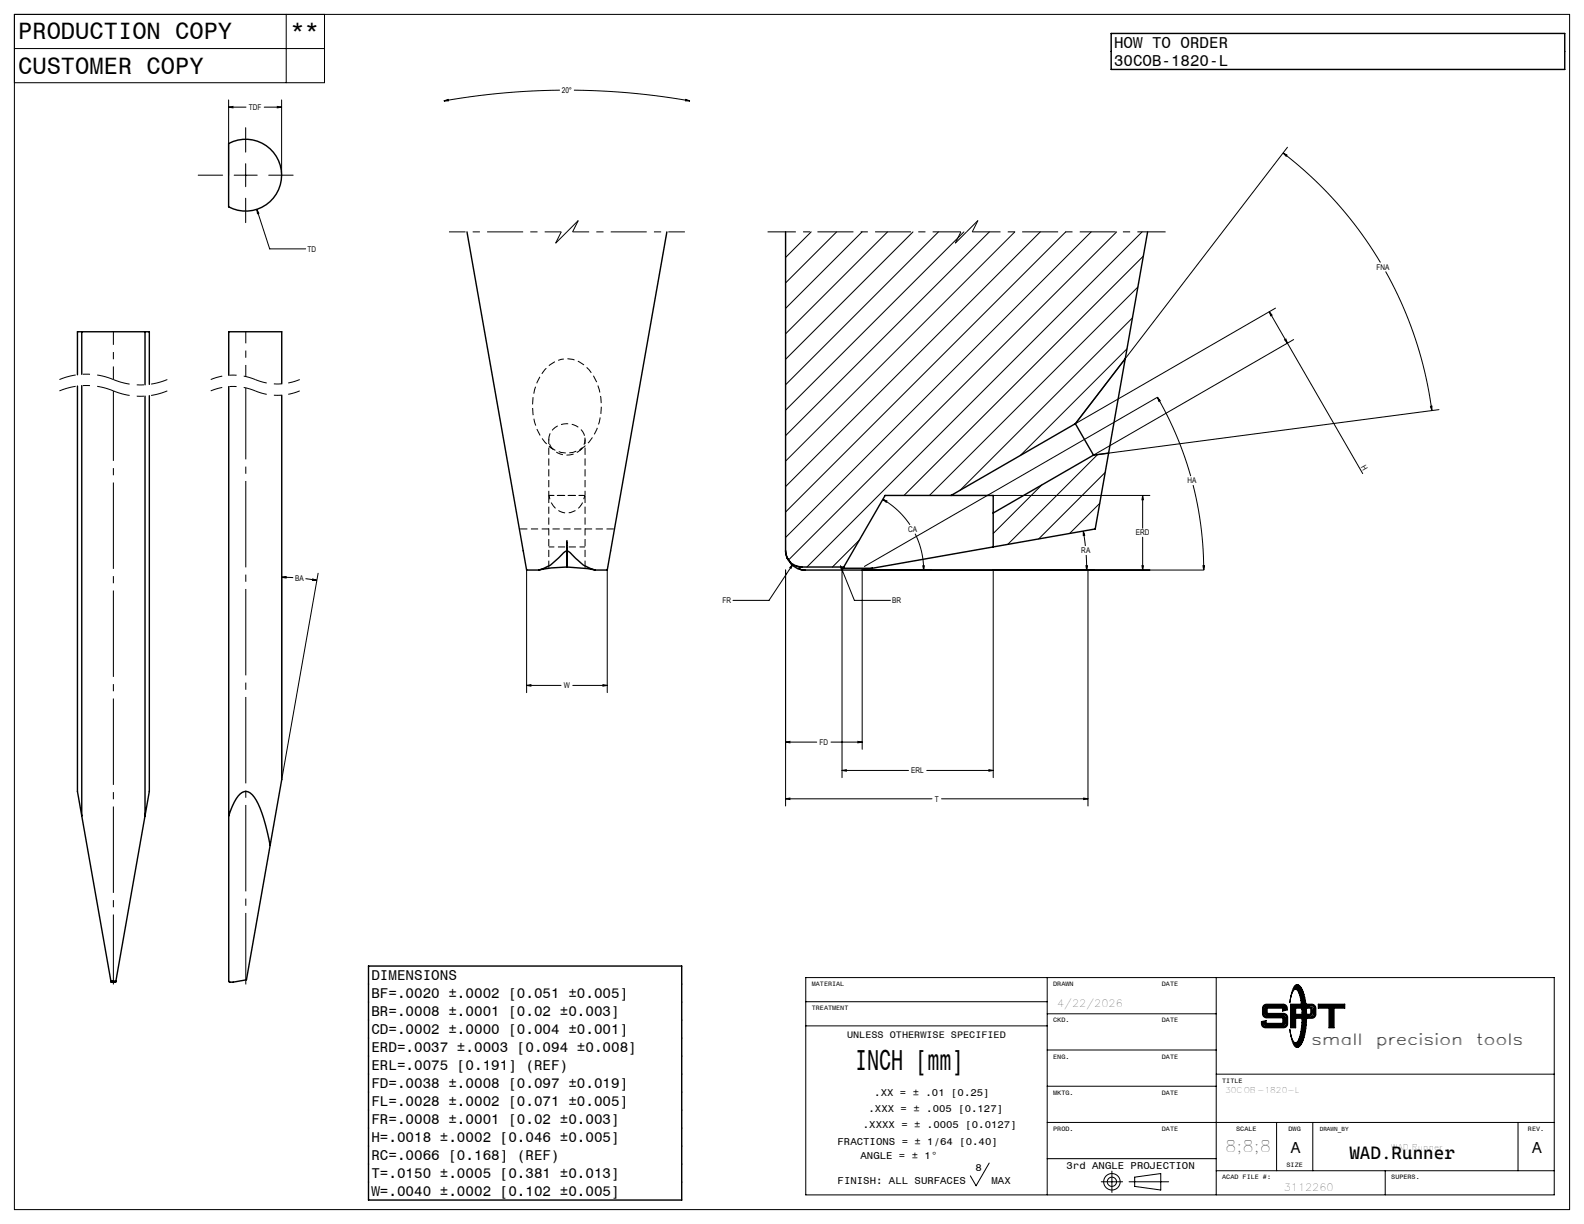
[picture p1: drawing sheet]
<svg xmlns="http://www.w3.org/2000/svg" width="279mm" height="216mm" viewBox="0 0 279 216" stroke-linecap="round" stroke-linejoin="round" font-family="sans-serif">
<g fill="none" stroke="#000" stroke-width=".25">
<path d="M196 5.9h80v6.4h-80zM40.3 25.3a6.3 6.3 0 0 1 9.4 5.6 6.3 6.3 0 0 1-9.4 5.6zM14.4 58.5h-.7v7.6M14.4 58.5v7.5M14.4 58.5h11.2M25.6 58.5h.7v9.3M25.6 58.5v9.4M82.4 40.9l10.5 59.6h2.1M117.6 40.9l-10.5 59.6h-2.1M138.6 40.9v56.3M202.4 40.9l-3.9 22.4M13.7 68.1v71.5l.7 4.3"/>
<path d="M14.4 68v75.9M25.6 69.9v74M26.3 69.8v69.8l-.7 4.3M40.3 66.2v-7.7h9.4v9.2M40.3 68.2v104.9l.2 .1 3-.4 4.1-23.7M49.7 69.7v67.8l-2.1 11.6M189.7 74.7l3.2 5.6M189.7 74.7l-21.9 12.7M195.5 79.9l-2.6 .4M195.5 79.9l-2.3 13.4-39.3 6.9M198.5 63.3l-3 16.6M198.5 63.3l-8.8 11.4"/>
<path d="M100 95.3v4.7M138.6 97.2a2.84 2.84 0 0 0 2.8 2.8M138.6 97.2a3.4 3.4 0 0 0 3.1 3.3h.2M138.9 98.4l.2 .4M140.5 99.9l.9 .1M167.8 87.4h7.4v3.1M167.8 87.4h-11.7l-7.3 12.6M175.2 90.5v6M192.9 80.3l-17.7 10.2M95 100.5h.1a7.1 7.1 0 0 0 3.4-2.1l.9-.9 .6-.3 .6 .3 .9 .9a7.1 7.1 0 0 0 3.5 2.1M95 100.5l.7-.1a23.5 23.5 0 0 1 8.9 .1h.4M141.4 100l-.4 .2v.1l.3 .2h.6"/>
<path d="M141.4 100h7.4M148.8 100l-.1 .2h5.2M153.9 100.2l-1.8 .3h-10.2M14.4 143.9l5.2 29.2M25.6 143.9l-5.2 29.2M40.3 143.9l1-2.4a2.66 2.66 0 0 1 2.1-1.9 3.2 3.2 0 0 1 2.1 2.2l1.3 3.6 .8 3.7M19.6 173.1v.1h.1M19.6 173.1h.8M19.7 173.2l.3-.1 .3 .1M19.7 173.2h.6M20.4 173.1v.1h-.1M65 170.4h55.2v41.3h-55.2z"/>
</g>
<path d="M96.8 87.4v12.8M103.2 87.4v12.8M108.4 93.3h-16.8" fill="none" stroke="#000" stroke-width=".18" stroke-dasharray="1.3 .6" stroke-dashoffset="-.1" stroke-linecap="butt"/>
<path d="M96.8 96.5h6.4M103.2 87.4h-6.4" fill="none" stroke="#000" stroke-width=".18" stroke-dasharray="1.3 .6" stroke-dashoffset=".3" stroke-linecap="butt"/>
<path d="M103.2 77a3.1 3.1 0 0 1-4.3 3.1 2.66 2.66 0 0 1-2.1-2.6 2.66 2.66 0 0 1 2.1-2.6 3.3 3.3 0 0 1 4.3 2.1" fill="none" stroke="#000" stroke-width=".18" stroke-dasharray="1.3 .6" stroke-dashoffset="-.2" stroke-linecap="butt"/>
<path d="M96.8 78.7l1 .8M102.2 79.5l1-.8M96.8 87.4a3.1 3.1 0 0 0 5.1 2.4 3.8 3.8 0 0 0 1.3-2.4" fill="none" stroke="#000" stroke-width=".18" stroke-dasharray="1.3 .6" stroke-dashoffset=".6" stroke-linecap="butt"/>
<path d="M96.8 77.5v9.9M102.8 87.4h-6M103.2 87.4v-9.9" fill="none" stroke="#000" stroke-width=".18" stroke-dasharray="1.3 .6" stroke-dashoffset=".5" stroke-linecap="butt"/>
<path d="M96.8 87.4h.1" fill="none" stroke="#000" stroke-width=".18" stroke-dasharray="1.3 .6"/>
<path d="M98.9 63.4a5.3 5.3 0 0 1 5.8 2.8 10.6 10.6 0 0 1-.8 11.8 4.9 4.9 0 0 1-7.8 0 10.5 10.5 0 0 1 0-12.8l.9-.8 .9-.6 1-.4" fill="none" stroke="#000" stroke-width=".18" stroke-dasharray="1.3 .6" stroke-dashoffset=".8" stroke-linecap="butt"/>
<g fill="none" stroke="#000" stroke-width=".18">
<path d="M2.5 8.6h54.7M2.5 2.5h274.4v210.9h-274.4zM40.3 17.6v13.3M40.3 18.9h3.1M40.3 18.9l.8-.1v.2zM46.6 18.9h3.1M48.9 18.8l.8 .1-.8 .1zM49.7 17.6v13.3M50.5 2.5v12.1M57.2 2.5v12.1h-54.7M78.3 17.8l.7-.3 .1 .3zM98.8 15.9a125 125 0 0 0-20.5 1.9"/>
<path d="M101.2 15.9a125 125 0 0 1 20.5 1.9M121 17.5l.7 .3h-.8zM35 30.9h4.3M41.3 30.9h4.1M43.3 22.5v4.3M43.3 28.9v4M43.3 35v4.3M45.3 36.9l2.3 7h6.3M45.3 36.9l.4 .7-.3 .1zM47.4 30.9h4.3M226.3 27l.7 .3-.2 .2zM226.3 27a68.5 68.5 0 0 1 17.2 19.3"/>
<path d="M227.1 26l-37.4 48.7 35.3-20.3M138.6 40.9h.1M143.1 40.9l-4.5 4.5M147.6 40.9l-9 9M152.1 40.9l-13.5 13.5M156.6 40.9l-18 18M161 40.9l-22.4 22.5M165.5 40.9l-26.9 27M170 40.9l-31.4 31.5M174.5 40.9l-35.9 35.9M179 40.9l-40.4 40.4M183.5 40.9l-44.9 44.9"/>
<path d="M188 40.9l-49.4 49.4M192.5 40.9l-53.9 53.9M197 40.9l-57.9 57.9M199.7 56.1l-30.3 30.4M200.7 50.6l-36.8 36.8M201.5 40.9l-59.2 59.1M201.7 45.2l-42.2 42.2M223.9 55l.5 .6-.2 .1zM223.9 55l3.2 5.5M226.6 59.9l.2-.1 .3 .7zM228.2 59.9l-35.3 20.4 60.9-8M244.4 47.9a68.5 68.5 0 0 1 8.2 24.5"/>
<path d="M198.8 61.5l-18.8 18.8M204.2 70.1l.4 .6-.2 .1zM204.2 70.1a60.9 60.9 0 0 1 5.8 13.9M204.2 70.1l-51.7 29.8M227.1 60.5l13.3 23M252.3 71.7l.3-.1v.8zM139.8 99.5l-.3 .8-.2-.2zM139.8 99.5l-4.2 6.4h-6.3M148.3 99.8l.4 .7-.3 .1zM148.3 99.8l2.4 6.1h6.4M151.6 95.3l-4.8 4.7M155.7 88.1l.7 .3-.1 .2z"/>
<path d="M155.7 88.1a14.4 14.4 0 0 1 4.8 4.5M161.4 94.1a14.4 14.4 0 0 1 1.5 6.5M162.8 99.8h.2l-.1 .8zM175.2 87.4h27.6M183.7 85.6l-8.5 8.5M191.1 93.7l.2 .7h-.2zM191.1 93.7l.4 2.6M191.5 99.8h.3l-.1 .8zM191.6 97.9l.1 2.7M193.6 80.2l-15.8 15.8M194 88.8l-5.3 5.3M194.9 83.3l-11.7 11.8"/>
<path d="M201.4 99.8h.3l-.1 .8zM201.6 87.4l.1 .8h-.3zM201.6 87.4v5.8M201.6 94.8v5.8M210.5 85.6a60.9 60.9 0 0 1 1.8 15M212.2 99.8h.2l-.1 .8zM49.7 101.8l.8-.1v.3zM49.7 101.8l2 .1M49.7 101.8v34.4M53.9 102.1l2 .3M55.2 102.1l.7 .3h-.8zM56.1 101.1l-6.4 36.4"/>
<path d="M92.9 100.6v21.6M107.1 100.6v21.6M138.6 100.6v41.6M148.5 100.6v36.6M175.2 100.6v36.6M191.9 100.6v41.6M212.3 100.6h-60.2v31.6M92.9 120.9l.7-.1v.2zM92.9 120.9h6.1M101 120.9h6.1M106.3 120.8l.8 .1-.8 .1zM138.6 130.9h5.5"/>
<path d="M138.6 130.9l.7-.1v.2zM146.6 130.9h5.5M148.5 135.9h11.7M148.5 135.9l.8-.1v.2zM151.3 130.8l.8 .1-.8 .1zM163.5 135.9h11.7M174.4 135.8l.8 .1-.8 .1zM138.6 140.9h25.8M138.6 140.9l.7-.1v.2zM166.1 140.9h25.8M191.1 140.8l.8 .1-.8 .1zM142.1 172.4h132.1v38.4h-132.1z"/>
<path d="M142.1 176.7h42.6M184.7 172.4v38.4M184.7 178.8h29.8M214.5 172.4v38.4M222.9 177.3l.5-.2h2.9a.79 .79 0 0 1 .8 1l-.9 .2v-.5h-2.7v.9h2.9a.72 .72 0 0 1 .7 .8v1.1a.72 .72 0 0 1-.7 .7h-3.2a.72 .72 0 0 1-.7-.7v-.4l.8-.2v.5h3v-1h-2.9a.72 .72 0 0 1-.7-.7v-1.1zM223 177.4l.4-.1h2.9a.61 .61 0 0 1 .6 .7l-.5 .2v-.5h-3v1.2h3a.58 .58 0 0 1 .6 .6v1.1a.58 .58 0 0 1-.6 .5h-3.2a.64 .64 0 0 1-.6-.8l.6-.1v.4h3.2v-1.2h-3a.58 .58 0 0 1-.6-.6v-1.1zM223.1 177.6l.3-.2h2.9l.3 .1 .2 .4-.3 .1v-.5h-3.3v1.5l3.4 .1 .2 .4-.1 1.4-.3 .1h-3.2l-.3-.1-.1-.5h.3v.4h3.5v-1.5l-3.4-.1-.2-.4zM223.1 177.8v1.1M223.4 179.1h3M226.6 177.7l.1 .2M226.7 179.4v1.3M227.6 177.1h1.9v.7h-1v1.1h1.1v.7h-1.1v1.7h-.9z"/>
<path d="M227.8 177.3h1.5l.1 .4h-1v1.4h1v.4h-1v1.6h-.6zM227.9 177.4h1.3v.1h-.9v1.7h1v.1h-1v1.7h-.4zM228.1 177.5v3.4M228.4 173.8a.69 .69 0 0 1 1.1 .5 13.7 13.7 0 0 1 0 9.9 .73 .73 0 0 1-.7 .6 .73 .73 0 0 1-.7-.7l-.3-.9-.3-1.6a3 3 0 0 0 1 2.3h.1a3.3 3.3 0 0 0 .9-2.4 12.8 12.8 0 0 0-.6-6.8 .45 .45 0 0 0-.5-.2 .45 .45 0 0 0-.4 .4l-.5 2 .5-2.2zM228.6 174.1a1.91 1.91 0 0 1 1.1 1.8 15 15 0 0 1-.3 7.7l-.4 .5-.4 .2M228.8 173.8l-.6 .6a.67 .67 0 0 1 1 .6 14.4 14.4 0 0 1-.1 8.6 .6 .6 0 0 1-.9 .4l.6 .6M228.8 174l-.3 .2a1.65 1.65 0 0 1 1.1 1.6 14.2 14.2 0 0 1-.4 7.9l-.3 .4-.4 .1 .3 .3M228.8 174h.1M228.8 173.8h.1M228.8 173.8l.5 .3a8.6 8.6 0 0 1 1 5.1 8.6 8.6 0 0 1-1 5.1l-.5 .3M228.8 174l.4 .2a8.5 8.5 0 0 1 1 5 8.5 8.5 0 0 1-1 5l-.4 .3M230.4 177.1h1a.72 .72 0 0 1 .7 .7v1.1a.72 .72 0 0 1-.7 .7h-.8v-.7l.5-.1 .1-.7-.2-.2-.5-.1z"/>
<path d="M230.6 177.3h.8a.58 .58 0 0 1 .6 .5v1.1a.58 .58 0 0 1-.6 .6h-.7v-.4l.4-.1 .2-.2v-.7l-.1-.4h-.6zM230.8 177.4h.7l.3 .4v1.3l-.3 .2h-.6v-.1l.3-.1 .3-.2v-1a.58 .58 0 0 0-.7-.4zM231.4 177.6l.3 .2v1.2l-.3 .2M232.5 177.1h4.7v.7h-1.9v3.5h-.9v-3.5h-1.9zM232.7 177.3h4.4v.4h-1.9v3.4h-.6v-3.4h-1.9zM232.8 177.4h4.1v.1h-1.9v3.5h-.3v-3.5h-1.9zM234.9 177.6v3.3M142.1 181h42.6M184.7 191.6h29.8M184.7 198h89.5M184.7 185.2h29.8M214.5 189.5h59.7"/>
<path d="M222.9 180.5v.2M223.2 180.9h3.2M225.2 198v8.5M228.8 184.6h.1M228.8 184.5h.1M231.6 198v8.5M267.8 198v8.5M174.5 205.2l-2.3 4-1-1.8M184.7 204.4h29.8M194.2 208.5h3.8M196.1 206.6v3.7M199.2 208.5h6.9"/>
<path d="M200.1 207.6l4.6-.6v2.9l-4.6-.6zM214.5 206.5h59.7M244.3 206.5v4.3"/>
<circle cx="196.1" cy="208.5" r=".81"/>
<circle cx="196.1" cy="208.5" r="1.45"/>
</g>
<path d="M45 68.9a10.2 10.2 0 0 0-7.8 0M45 66.9a10.2 10.2 0 0 0-7.8 0M52.9 68.9a10.2 10.2 0 0 1-7.9 0M52.9 66.9a10.2 10.2 0 0 1-7.9 0" fill="none" stroke="#000" stroke-width=".18" stroke-dasharray="6.3 1.3 1.3 1.3" stroke-dashoffset="4.2" stroke-linecap="butt"/>
<path d="M99 40.9h-19.8M120.8 40.9h-19.8M20 68.9a12.4 12.4 0 0 0-9.5 0M20 66.9a12.4 12.4 0 0 0-9.5 0M29.5 68.9a12.4 12.4 0 0 1-9.5 0M29.5 66.9a12.4 12.4 0 0 1-9.5 0" fill="none" stroke="#000" stroke-width=".18" stroke-dasharray="6.3 1.3 1.3 1.3" stroke-dashoffset="3.4" stroke-linecap="butt"/>
<path d="M43.4 173.7v-105.3" fill="none" stroke="#000" stroke-width=".18" stroke-dasharray="15.2 1.3 1.3 1.3" stroke-dashoffset="2.6" stroke-linecap="butt"/>
<path d="M43.4 66.4v-7.9" fill="none" stroke="#000" stroke-width=".18" stroke-dasharray="15.2 1.3 1.3 1.3" stroke-dashoffset="13.2" stroke-linecap="butt"/>
<path d="M20 173.7v-104.8" fill="none" stroke="#000" stroke-width=".18" stroke-dasharray="15.2 1.3 1.3 1.3" stroke-dashoffset="2.9" stroke-linecap="butt"/>
<path d="M20 66.9v-8.4" fill="none" stroke="#000" stroke-width=".18" stroke-dasharray="15.2 1.3 1.3 1.3" stroke-dashoffset="12.9" stroke-linecap="butt"/>
<path d="M102 38.9l-2 2M172.5 38.9l-2 2M98 42.9l1-2M100 40.9l-2 2M101 40.9l1-2M168.5 42.9l1-2M170.5 40.9l-2 2M171.5 40.9l1-2" fill="none" stroke="#000" stroke-width=".18" stroke-dasharray="6.3 1.3 1.3 1.3" stroke-linecap="butt"/>
<path d="M169.5 40.9h-34.1M205.6 40.9h-34.1" fill="none" stroke="#000" stroke-width=".18" stroke-dasharray="6.3 1.3 1.3 1.3" stroke-dashoffset="1.4" stroke-linecap="butt"/>
<g fill="#000">
<path d="M223.9 55l.5 .6-.2 .1zM226.6 59.9l.2-.1 .3 .7z"/>
<path d="M55.2 102.1l.7 .3h-.8zM49.7 101.8l.8-.1v.3zM45.3 36.9l.1 .8 .3-.1zM40.3 18.9l.8-.1v.2zM48.9 18.8l.8 .1-.8 .1zM92.9 120.9l.7-.1v.2zM106.3 120.8l.8 .1-.8 .1zM78.3 17.8h.8l-.1-.3zM121 17.5l-.1 .3h.8zM138.6 130.9l.7-.1v.2zM151.3 130.8l.8 .1-.8 .1zM191.1 140.8l.8 .1-.8 .1zM138.6 140.9l.7-.1v.2zM191.5 99.8h.3l-.1 .8zM191.1 93.7l.2 .7h-.2zM162.8 99.8h.2l-.1 .8zM155.7 88.1l.7 .3-.1 .2zM148.5 135.9l.8-.1v.2zM174.4 135.8l.8 .1-.8 .1zM201.4 99.8h.3l-.1 .8zM201.6 87.4l.1 .8h-.3zM212.2 99.8h.2l-.1 .8zM204.2 70.1l.4 .6-.2 .1zM252.3 71.7l.3-.1v.8zM226.3 27l.7 .3-.2 .2zM148.3 99.8l.1 .8 .3-.1zM139.8 99.5l-.5 .6 .2 .2z"/>
</g>
<text font-size="5.1" x="150.8" y="188.8">INCH [mm]</text>
<g font-size="4.2">
<text x="3.2" y="6.8">PRODUCTION COPY</text>
<text x="51.2" y="6.8">**</text>
<text x="3.2" y="13">CUSTOMER COPY</text>
</g>
<text font-size="3.2" x="238" y="204.5">WAD.Runner</text>
<g font-size="2.8">
<text x="196.5" y="8.5">HOW TO ORDER</text>
<text x="196.5" y="11.7">30COB-1820-L</text>
<text x="231.4" y="184.3">small</text>
<text x="242.8" y="184.3">precision</text>
<text x="260.5" y="184.3">tools</text>
<text x="216.1" y="203.3">8;8;8</text>
<text x="227.7" y="203.3">A</text>
<text x="270.3" y="203.3">A</text>
</g>
<g font-size="2.5">
<text x="65.5" y="172.9">DIMENSIONS</text>
<text x="65.5" y="176.1">BF=.0020 ±.0002 [0.051 ±0.005]</text>
<text x="65.5" y="179.2">BR=.0008 ±.0001 [0.02 ±0.003]</text>
<text x="65.5" y="182.4">CD=.0002 ±.0000 [0.004 ±0.001]</text>
<text x="65.5" y="185.6">ERD=.0037 ±.0003 [0.094 ±0.008]</text>
<text x="65.5" y="188.8">ERL=.0075 [0.191] (REF)</text>
<text x="65.5" y="191.9">FD=.0038 ±.0008 [0.097 ±0.019]</text>
<text x="65.5" y="195.1">FL=.0028 ±.0002 [0.071 ±0.005]</text>
<text x="65.5" y="198.3">FR=.0008 ±.0001 [0.02 ±0.003]</text>
<text x="65.5" y="201.5">H=.0018 ±.0002 [0.046 ±0.005]</text>
<text x="65.5" y="204.6">RC=.0066 [0.168] (REF)</text>
<text x="65.5" y="207.8">T=.0150 ±.0005 [0.381 ±0.013]</text>
<text x="65.5" y="211">W=.0040 ±.0002 [0.102 ±0.005]</text>
</g>
<g font-size="1.8">
<text x="186.5" y="177.6">4/22/2026</text>
<text x="153.2" y="196.2">.XXX = ± .005 [0.127]</text>
<text x="154.2" y="193.3">.XX = ± .01 [0.25]</text>
<text x="147.7" y="201.9">FRACTIONS = ± 1/64 [0.40]</text>
<text x="152.2" y="199">.XXXX = ± .0005 [0.0127]</text>
<text x="147.8" y="208.8">FINISH: ALL SURFACES</text>
<text x="151.8" y="204.5">ANGLE = ± 1°</text>
<text x="172.1" y="206.5">8</text>
<text x="174.9" y="208.8">MAX</text>
<text x="188.1" y="206.2">3rd ANGLE PROJECTION</text>
<text x="226.4" y="210.2">3112260</text>
</g>
<text font-size="1.7" x="149.4" y="183">UNLESS OTHERWISE SPECIFIED</text>
<g font-size="1.4">
<text x="99.1" y="16.4">20°</text>
<text x="43.9" y="19.4">TDF</text>
<text x="54.2" y="44.4">TD</text>
<text x="242.8" y="47.6">FNA</text>
<text x="240.1" y="82.4" transform="rotate(60 240.1 82.4)">H</text>
<text x="209.4" y="85.3">HA</text>
<text x="160.2" y="93.8">CA</text>
<text x="200.3" y="94.5">ERD</text>
<text x="190.7" y="97.6">RA</text>
<text x="52" y="102.4">BA</text>
<text x="127.4" y="106.4">FR</text>
<text x="157.4" y="106.4">BR</text>
<text x="99.5" y="121.4">W</text>
<text x="144.6" y="131.4">FD</text>
<text x="160.7" y="136.4">ERL</text>
<text x="164.9" y="141.4">T</text>
<text x="216.1" y="192.8">30COB-1820-L</text>
<text x="245.3" y="202.8">WAD.Runner</text>
</g>
<g font-size="1.1">
<text x="143.2" y="173.9">MATERIAL</text>
<text x="185.8" y="173.9">DRAWN</text>
<text x="204.9" y="173.9">DATE</text>
<text x="143.2" y="178.2">TREATMENT</text>
<text x="185.8" y="180.3">CKD.</text>
<text x="204.9" y="180.3">DATE</text>
<text x="185.8" y="186.7">ENG.</text>
<text x="204.9" y="186.7">DATE</text>
<text x="215.6" y="191">TITLE</text>
<text x="185.8" y="193.1">MKTG.</text>
<text x="204.9" y="193.1">DATE</text>
<text x="185.8" y="199.5">PROD.</text>
<text x="204.9" y="199.5">DATE</text>
<text x="218.1" y="199.5">SCALE</text>
<text x="227.3" y="199.5">DWG</text>
<text x="232.8" y="199.5">DRAWN_BY</text>
<text x="269.5" y="199.5">REV.</text>
<text x="215.6" y="208">ACAD FILE #:</text>
<text x="226.9" y="205.9">SIZE</text>
<text x="245.4" y="208">SUPERS.</text>
</g>
</svg>
